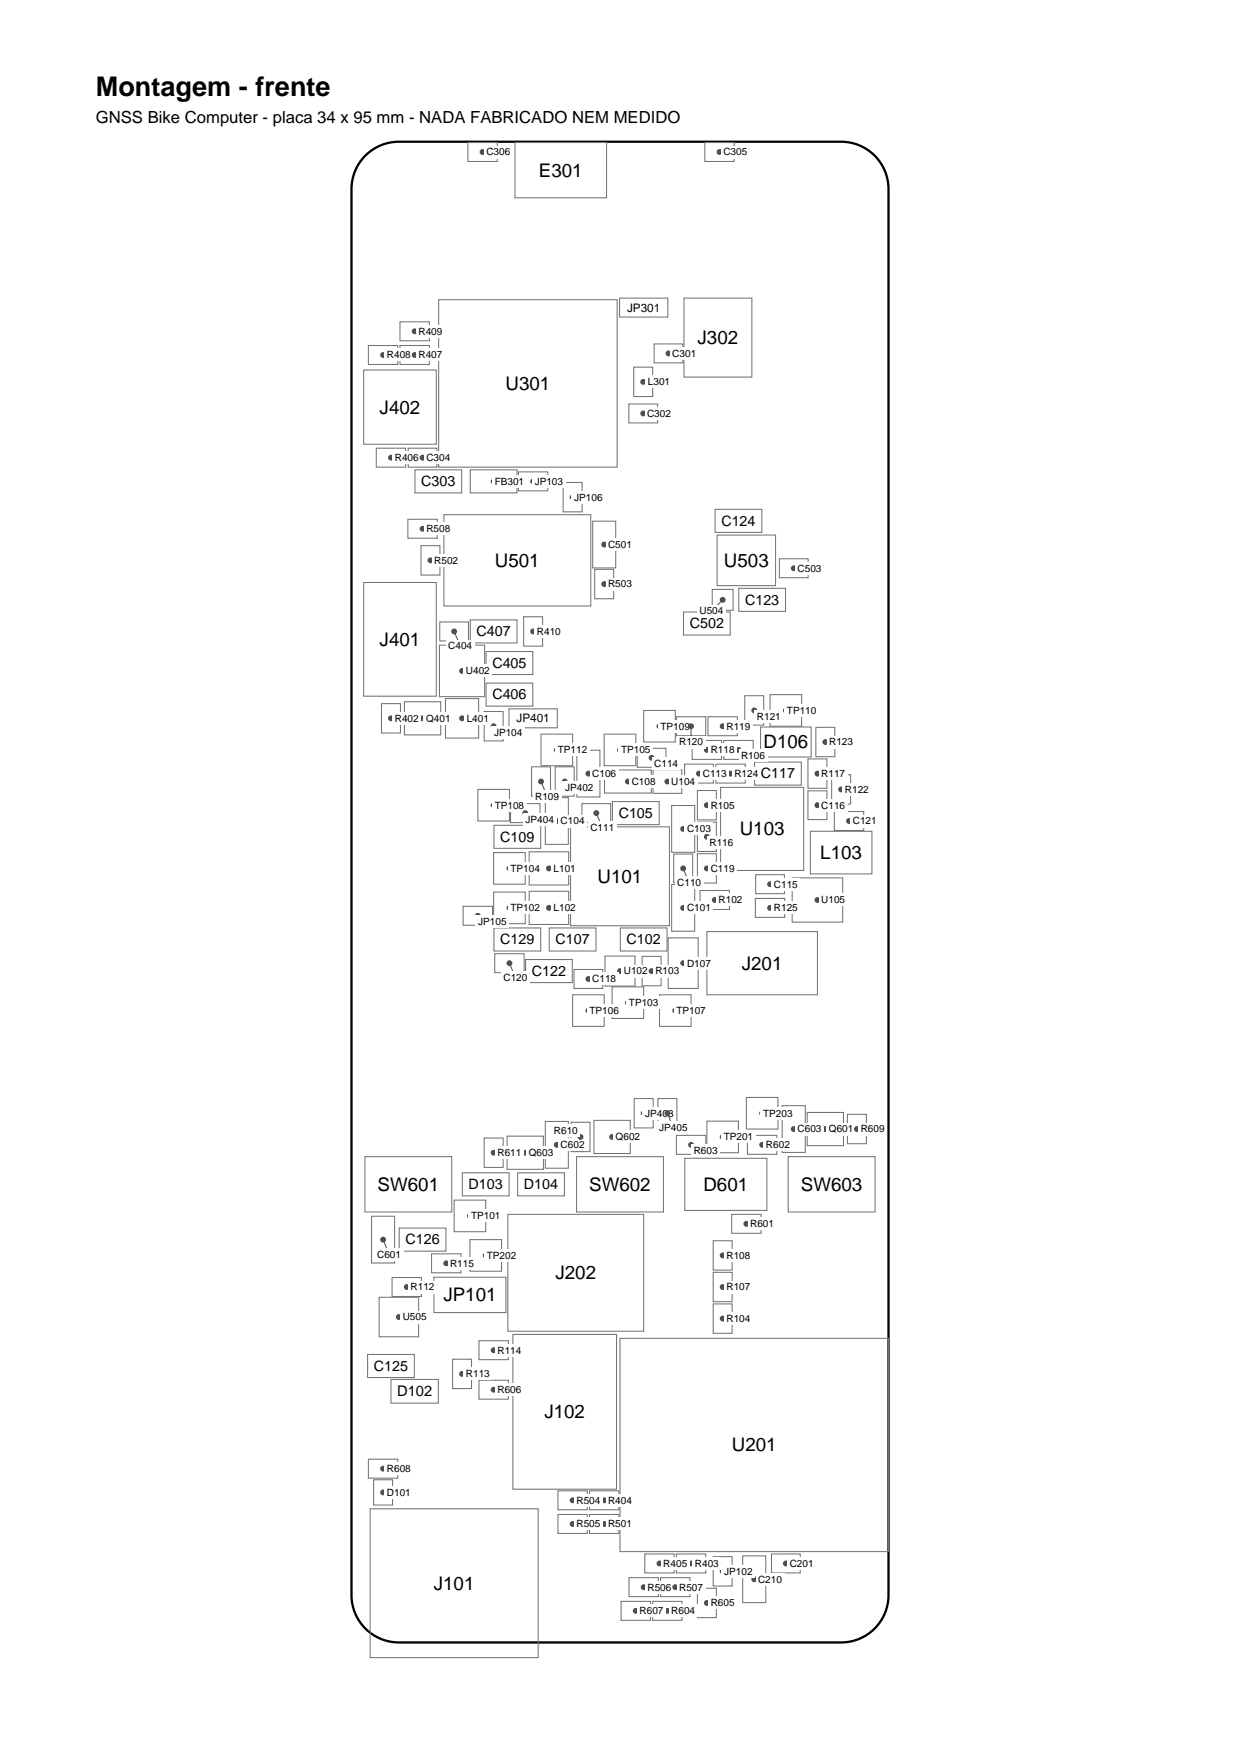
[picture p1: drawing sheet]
<svg xmlns="http://www.w3.org/2000/svg" width="210mm" height="297mm" viewBox="0 0 210 297" stroke-linecap="round" stroke-linejoin="round" font-family="sans-serif">
<path d="M61.8 26.3a8 8 0 0 1 5.7-2.3h74.9a8 8 0 0 1 8 8v238a8 8 0 0 1-8 8h-74.9a8 8 0 0 1-8-8v-238a8 8 0 0 1 2.3-5.7z" fill="none" stroke="#000" stroke-width=".39"/>
<g fill="none" stroke="#737373" stroke-width=".18">
<path d="M79.2 24.1h5v3.2h-5zM87.2 24.1h15.5v9.4h-15.5zM119.3 24.1h5v3.2h-5zM62.4 58.5h4.9v3.2h-4.9zM67.7 58.5h5v3.2h-5zM67.7 54.5h5v3.2h-5zM74.3 50.7h30.2v28.4h-30.2zM104.9 50.5h8.2v3.2h-8.2zM110.7 58.2h4.9v3.2h-4.9zM115.8 50.5h11.5v13.3h-11.5zM61.6 62.6h12.3v12.6h-12.3zM63.7 75.9h5v3.2h-5z"/>
<path d="M69.1 75.9h4.9v3.2h-4.9zM70.2 79.5h8v3.9h-8zM79.6 79.5h7.9v3.9h-7.9zM87.8 79.9h4.9v3.2h-4.9zM106.4 68.4h4.9v3.2h-4.9zM107.3 62.1h3.2v5h-3.2zM61.6 98.6h12.3v19.2h-12.3zM69 87.9h5v3.2h-5zM71.3 92.4h3.2v4.9h-3.2zM75.1 87.1h24.9v15.5h-24.9zM95.3 81.7h3.2v4.9h-3.2zM100.3 88.2h3.9v7.9h-3.9z"/>
<path d="M100.7 96.4h3.2v4.9h-3.2zM120.6 99.8h3.5v3.5h-3.5zM121 86.2h8v3.9h-8zM121.4 90.6h9.9v8.5h-9.9zM125.1 99.6h7.9v3.9h-7.9zM131.9 94.6h4.9v3.2h-4.9zM64.6 119.1h3.2v5h-3.2zM68.5 118.8h6.1v5.6h-6.1zM74.4 109.2h7.6v8.7h-7.6zM74.4 105.3h4.9v3.2h-4.9zM75.4 118.2h5.6v6.7h-5.6zM79.6 104.9h7.9v3.9h-7.9z"/>
<path d="M82.3 110.3h7.9v3.9h-7.9zM82.3 115.6h7.9v3.9h-7.9zM86.2 120h8.1v3.2h-8.1zM88.6 104.4h3.3v5h-3.3zM115.7 103.6h7.9v3.9h-7.9zM126.1 117.8h3.2v4.9h-3.2zM130.4 117.6h5.3v5.3h-5.3zM80.9 133.6h5.3v5.4h-5.3zM82 120.4h3.2v5h-3.2zM83.6 139.7h7.9v3.9h-7.9zM86.4 136h5v3.2h-5zM90 129.8h3.2v5h-3.2z"/>
<path d="M91.6 124.3h5.3v5.3h-5.3zM92.3 135h3.9v7.9h-3.9zM94 129.8h3.2v5h-3.2zM96.6 139.9h16.7v16.8h-16.7zM97.7 127h3.9v7.9h-3.9zM98.5 136h4.9v3.2h-4.9zM102.3 124.3h5.3v5.3h-5.3zM102.3 130.3h7.9v3.9h-7.9zM103.7 135.7h7.9v3.9h-7.9zM107.9 126.7h4.8v3.2h-4.8zM109 120.2h5.3v5.4h-5.3zM110.5 130.3h4.9v4h-4.9z"/>
<path d="M113.7 136.3h3.9v8h-3.9zM114.5 121.3h5v3.2h-5zM115.9 129.3h4.9v3.2h-4.9zM117.2 125.3h4.9v3.2h-4.9zM118.1 133.8h3.2v5h-3.2zM118.1 139.1h3.2v5h-3.2zM119.8 121.3h5v3.2h-5zM121.2 129.3h5v3.2h-5zM122 133.3h14v14h-14zM122.5 125.3h5v3.2h-5zM127.7 129h7.9v3.9h-7.9zM128.7 123h8.6v5.1h-8.6z"/>
<path d="M136.8 133.9h3.2v4.8h-3.2zM136.8 128.4h3.2v5h-3.2zM138.1 123.1h3.2v5h-3.2zM140.8 131.1h3.2v5h-3.2zM141.2 137.4h5v3.2h-5zM78.4 153.4h5v3.2h-5zM83.6 151h5.3v5.3h-5.3zM83.6 144.3h5.3v5.4h-5.3zM83.6 157.1h7.9v3.9h-7.9zM89.6 144.2h6.7v5.6h-6.7zM89.6 150.9h6.7v5.6h-6.7zM93 157.1h7.9v3.9h-7.9z"/>
<path d="M105 157.1h7.9v3.9h-7.9zM113.1 158.7h5.1v8.6h-5.1zM113.7 149.7h3.9v7.9h-3.9zM114 144.5h3.3v4.9h-3.3zM118.1 144.5h3.2v5h-3.2zM118.5 150.7h5v3.2h-5zM119.7 157.7h18.7v10.7h-18.7zM127.9 152.1h4.9v3.2h-4.9zM127.9 148h4.9v3.3h-4.9zM134.1 148.6h8.6v7.5h-8.6zM137.2 140.7h10.4v7.2h-10.4zM83.7 161.4h5v3.2h-5z"/>
<path d="M89 162.4h7.9v3.9h-7.9zM96.9 168.4h5.4v5.3h-5.4zM97.2 164.1h4.8v3.2h-4.8zM102.4 161.8h5.1v5.1h-5.1zM103.6 167h5.4v5.4h-5.4zM108.7 161.9h3.2v4.9h-3.2zM111.6 168.4h5.4v5.3h-5.4zM61.8 195.8h14.7v9.3h-14.7zM78.3 198.5h7.9v3.9h-7.9zM82 192.6h3.2v5h-3.2zM85.8 192.3h6.2v5.6h-6.2zM87.6 198.5h7.9v3.9h-7.9z"/>
<path d="M92.3 189.8h3.9v7.9h-3.9zM96.7 189.9h3.2v5h-3.2zM97.6 195.8h14.7v9.3h-14.7zM100.5 189.6h6.2v5.6h-6.2zM107.4 185.9h3.2v5h-3.2zM111.4 185.9h3.2v5h-3.2zM114.5 192.2h5v3.2h-5zM115.9 196h13.9v8.9h-13.9zM119.7 189.8h5.3v5.3h-5.3zM126.3 185.7h5.4v5.4h-5.4zM126.5 192.2h5v3.2h-5zM132.4 187.1h3.9v8h-3.9z"/>
<path d="M133.4 195.8h14.7v9.3h-14.7zM136.6 188.3h6.2v5.6h-6.2zM143.5 188.6h3.2v5h-3.2zM62.9 205.9h3.9v7.9h-3.9zM64.2 219.6h6.7v6.7h-6.7zM66.4 216.2h4.9v3.2h-4.9zM67.6 207.9h7.9v3.9h-7.9zM73.1 212.2h4.9v3.2h-4.9zM73.5 216.2h12.1v6h-12.1zM76.9 203.1h5.3v5.4h-5.3zM79.6 209.8h5.3v5.4h-5.3zM86 205.5h23v19.8h-23z"/>
<path d="M120.7 215.3h3.2v5h-3.2zM120.7 210h3.2v5h-3.2zM123.9 205.5h4.9v3.2h-4.9zM62.2 229.2h7.9v4h-7.9zM66.2 233.5h8v4h-8zM76.6 230h3.2v5h-3.2zM81.1 226.9h4.9v3.2h-4.9zM81.1 233.6h4.9v3.2h-4.9zM86.8 225.9h17.6v26.2h-17.6zM105 226.5h45.4v36.1h-45.4zM120.7 220.7h3.2v5h-3.2zM62.4 247h4.9v3.2h-4.9z"/>
<path d="M62.7 255.4h28.4v25.2h-28.4zM63.2 250.4h3.3v4.3h-3.3zM94.4 252.3h5v3.2h-5zM94.4 256.3h5v3.2h-5zM99.8 252.3h5v3.2h-5zM99.8 256.3h5v3.2h-5zM105.1 271h5v3.2h-5zM106.5 267h4.9v3.2h-4.9zM109.1 263h5v3.2h-5zM110.5 271h5v3.2h-5zM111.8 267h5v3.2h-5zM114.5 263h5v3.2h-5z"/>
<path d="M118.1 268.8h3.2v5h-3.2zM120.7 263.5h3.2v4.9h-3.2zM125.7 263.3h3.9v8h-3.9zM130.6 263h4.9v3.2h-4.9z"/>
</g>
<path d="M78.2 113.6h2.7" fill="none" stroke="#4d4d4d" stroke-width=".17"/>
<circle cx="78.2" cy="113.6" r=".32" fill="#4d4d4d" stroke="#4d4d4d" stroke-width=".35"/>
<path d="M78.4 112.5h4.9v2.1h-4.9z" fill="#fff"/>
<path d="M138.4 152.3h2.6" fill="none" stroke="#4d4d4d" stroke-width=".17"/>
<circle cx="138.4" cy="152.3" r=".32" fill="#4d4d4d" stroke="#4d4d4d" stroke-width=".35"/>
<path d="M138.6 151.3h4.9v2.1h-4.9z" fill="#fff"/>
<path d="M67.5 222.9h2.7" fill="none" stroke="#4d4d4d" stroke-width=".17"/>
<circle cx="67.5" cy="222.9" r=".32" fill="#4d4d4d" stroke="#4d4d4d" stroke-width=".35"/>
<path d="M67.7 221.9h4.9v2h-4.9z" fill="#fff"/>
<path d="M115.6 163h2.7" fill="none" stroke="#4d4d4d" stroke-width=".17"/>
<circle cx="115.6" cy="163" r=".32" fill="#4d4d4d" stroke="#4d4d4d" stroke-width=".35"/>
<path d="M115.9 162h4.9v2.1h-4.9z" fill="#fff"/>
<path d="M78.2 121.6h2.7" fill="none" stroke="#4d4d4d" stroke-width=".17"/>
<circle cx="78.2" cy="121.6" r=".32" fill="#4d4d4d" stroke="#4d4d4d" stroke-width=".35"/>
<path d="M78.6 120.5h4.6v2.1h-4.6z" fill="#fff"/>
<path d="M92.9 147h2.7" fill="none" stroke="#4d4d4d" stroke-width=".17"/>
<circle cx="92.9" cy="147" r=".32" fill="#4d4d4d" stroke="#4d4d4d" stroke-width=".35"/>
<path d="M93.3 145.9h4.6v2.1h-4.6z" fill="#fff"/>
<path d="M92.9 153.7h2.7" fill="none" stroke="#4d4d4d" stroke-width=".17"/>
<circle cx="92.9" cy="153.7" r=".32" fill="#4d4d4d" stroke="#4d4d4d" stroke-width=".35"/>
<path d="M93.3 152.6h4.6v2.1h-4.6z" fill="#fff"/>
<path d="M88.9 195.1h2.7" fill="none" stroke="#4d4d4d" stroke-width=".17"/>
<circle cx="88.9" cy="195.1" r=".32" fill="#4d4d4d" stroke="#4d4d4d" stroke-width=".35"/>
<path d="M89.1 194.1h5v2h-5z" fill="#fff"/>
<path d="M71.5 121.6h2.7" fill="none" stroke="#4d4d4d" stroke-width=".17"/>
<circle cx="71.5" cy="121.6" r=".32" fill="#4d4d4d" stroke="#4d4d4d" stroke-width=".35"/>
<path d="M71.7 120.5h5v2.1h-5z" fill="#fff"/>
<path d="M103.6 192.4h2.7" fill="none" stroke="#4d4d4d" stroke-width=".17"/>
<circle cx="103.6" cy="192.4" r=".32" fill="#4d4d4d" stroke="#4d4d4d" stroke-width=".35"/>
<path d="M103.8 191.4h5v2.1h-5z" fill="#fff"/>
<path d="M139.7 191.1h2.7" fill="none" stroke="#4d4d4d" stroke-width=".17"/>
<circle cx="139.7" cy="191.1" r=".32" fill="#4d4d4d" stroke="#4d4d4d" stroke-width=".35"/>
<path d="M139.9 190.1h5v2h-5z" fill="#fff"/>
<path d="M127.7 267.3h2.7" fill="none" stroke="#4d4d4d" stroke-width=".17"/>
<circle cx="127.7" cy="267.3" r=".32" fill="#4d4d4d" stroke="#4d4d4d" stroke-width=".35"/>
<path d="M127.9 266.3h4.9v2h-4.9z" fill="#fff"/>
<path d="M64.8 209.8l1.1 2.5" fill="none" stroke="#4d4d4d" stroke-width=".17"/>
<circle cx="64.8" cy="209.8" r=".32" fill="#4d4d4d" stroke="#4d4d4d" stroke-width=".35"/>
<path d="M63.4 211.2h4.9v2.1h-4.9z" fill="#fff"/>
<path d="M102.3 92.2h2.7" fill="none" stroke="#4d4d4d" stroke-width=".17"/>
<circle cx="102.3" cy="92.2" r=".32" fill="#4d4d4d" stroke="#4d4d4d" stroke-width=".35"/>
<path d="M102.5 91.1h4.9v2.1h-4.9z" fill="#fff"/>
<path d="M94.3 193.8h2.6" fill="none" stroke="#4d4d4d" stroke-width=".17"/>
<circle cx="94.3" cy="193.8" r=".32" fill="#4d4d4d" stroke="#4d4d4d" stroke-width=".35"/>
<path d="M94.5 192.7h4.9v2.1h-4.9z" fill="#fff"/>
<path d="M83.6 81.5h2.6" fill="none" stroke="#4d4d4d" stroke-width=".17"/>
<circle cx="83.6" cy="81.5" r=".32" fill="#4d4d4d" stroke="#4d4d4d" stroke-width=".35"/>
<path d="M83.3 80.4h5.9v2.1h-5.9z" fill="#fff"/>
<path d="M115.6 153.7h2.7" fill="none" stroke="#4d4d4d" stroke-width=".17"/>
<circle cx="115.6" cy="153.7" r=".32" fill="#4d4d4d" stroke="#4d4d4d" stroke-width=".35"/>
<path d="M115.9 152.6h4.9v2.1h-4.9z" fill="#fff"/>
<path d="M115.6 140.3h2.7" fill="none" stroke="#4d4d4d" stroke-width=".17"/>
<circle cx="115.6" cy="140.3" r=".32" fill="#4d4d4d" stroke="#4d4d4d" stroke-width=".35"/>
<path d="M115.9 139.3h4.9v2h-4.9z" fill="#fff"/>
<path d="M94.3 139h2.6" fill="none" stroke="#4d4d4d" stroke-width=".17"/>
<circle cx="94.3" cy="139" r=".32" fill="#4d4d4d" stroke="#4d4d4d" stroke-width=".35"/>
<path d="M94.5 137.9h4.9v2.1h-4.9z" fill="#fff"/>
<path d="M99.6 130.9h2.7" fill="none" stroke="#4d4d4d" stroke-width=".17"/>
<circle cx="99.6" cy="130.9" r=".32" fill="#4d4d4d" stroke="#4d4d4d" stroke-width=".35"/>
<path d="M99.8 129.9h4.9v2.1h-4.9z" fill="#fff"/>
<path d="M134.4 191.1h2.6" fill="none" stroke="#4d4d4d" stroke-width=".17"/>
<circle cx="134.4" cy="191.1" r=".32" fill="#4d4d4d" stroke="#4d4d4d" stroke-width=".35"/>
<path d="M134.6 190.1h4.9v2h-4.9z" fill="#fff"/>
<path d="M106.3 132.3h2.7" fill="none" stroke="#4d4d4d" stroke-width=".17"/>
<circle cx="106.3" cy="132.3" r=".32" fill="#4d4d4d" stroke="#4d4d4d" stroke-width=".35"/>
<path d="M106.5 131.2h4.9v2.1h-4.9z" fill="#fff"/>
<path d="M79.6 205.8h2.6" fill="none" stroke="#4d4d4d" stroke-width=".17"/>
<circle cx="79.6" cy="205.8" r=".32" fill="#4d4d4d" stroke="#4d4d4d" stroke-width=".35"/>
<path d="M79.3 204.8h5.8v2h-5.8z" fill="#fff"/>
<path d="M86.2 153.7h2.7" fill="none" stroke="#4d4d4d" stroke-width=".17"/>
<circle cx="86.2" cy="153.7" r=".32" fill="#4d4d4d" stroke="#4d4d4d" stroke-width=".35"/>
<path d="M86 152.6h5.8v2.1h-5.8z" fill="#fff"/>
<path d="M106.3 169.7h2.7" fill="none" stroke="#4d4d4d" stroke-width=".17"/>
<circle cx="106.3" cy="169.7" r=".32" fill="#4d4d4d" stroke="#4d4d4d" stroke-width=".35"/>
<path d="M106 168.7h5.9v2h-5.9z" fill="#fff"/>
<path d="M86.2 147h2.7" fill="none" stroke="#4d4d4d" stroke-width=".17"/>
<circle cx="86.2" cy="147" r=".32" fill="#4d4d4d" stroke="#4d4d4d" stroke-width=".35"/>
<path d="M86 145.9h5.8v2.1h-5.8z" fill="#fff"/>
<path d="M105 126.9h2.6" fill="none" stroke="#4d4d4d" stroke-width=".17"/>
<circle cx="105" cy="126.9" r=".32" fill="#4d4d4d" stroke="#4d4d4d" stroke-width=".35"/>
<path d="M104.7 125.9h5.8v2.1h-5.8z" fill="#fff"/>
<path d="M99.6 171h2.7" fill="none" stroke="#4d4d4d" stroke-width=".17"/>
<circle cx="99.6" cy="171" r=".32" fill="#4d4d4d" stroke="#4d4d4d" stroke-width=".35"/>
<path d="M99.4 170h5.8v2.1h-5.8z" fill="#fff"/>
<path d="M114.3 171h2.7" fill="none" stroke="#4d4d4d" stroke-width=".17"/>
<circle cx="114.3" cy="171" r=".32" fill="#4d4d4d" stroke="#4d4d4d" stroke-width=".35"/>
<path d="M114.1 170h5.8v2.1h-5.8z" fill="#fff"/>
<path d="M83.6 136.3h2.6" fill="none" stroke="#4d4d4d" stroke-width=".17"/>
<circle cx="83.6" cy="136.3" r=".32" fill="#4d4d4d" stroke="#4d4d4d" stroke-width=".35"/>
<path d="M83.3 135.3h5.9v2h-5.9z" fill="#fff"/>
<path d="M111.6 122.9h2.7" fill="none" stroke="#4d4d4d" stroke-width=".17"/>
<circle cx="111.6" cy="122.9" r=".32" fill="#4d4d4d" stroke="#4d4d4d" stroke-width=".35"/>
<path d="M111.4 121.9h5.8v2h-5.8z" fill="#fff"/>
<path d="M133 120.2h2.7" fill="none" stroke="#4d4d4d" stroke-width=".17"/>
<circle cx="133" cy="120.2" r=".32" fill="#4d4d4d" stroke="#4d4d4d" stroke-width=".35"/>
<path d="M132.8 119.2h5.8v2.1h-5.8z" fill="#fff"/>
<path d="M94.3 126.9h2.6" fill="none" stroke="#4d4d4d" stroke-width=".17"/>
<circle cx="94.3" cy="126.9" r=".32" fill="#4d4d4d" stroke="#4d4d4d" stroke-width=".35"/>
<path d="M94 125.9h5.8v2.1h-5.8z" fill="#fff"/>
<path d="M122.3 192.4h2.7" fill="none" stroke="#4d4d4d" stroke-width=".17"/>
<circle cx="122.3" cy="192.4" r=".32" fill="#4d4d4d" stroke="#4d4d4d" stroke-width=".35"/>
<path d="M122.1 191.4h5.8v2.1h-5.8z" fill="#fff"/>
<path d="M82.2 212.5h2.7" fill="none" stroke="#4d4d4d" stroke-width=".17"/>
<circle cx="82.2" cy="212.5" r=".32" fill="#4d4d4d" stroke="#4d4d4d" stroke-width=".35"/>
<path d="M82 211.5h5.8v2h-5.8z" fill="#fff"/>
<path d="M129 188.4h2.7" fill="none" stroke="#4d4d4d" stroke-width=".17"/>
<circle cx="129" cy="188.4" r=".32" fill="#4d4d4d" stroke="#4d4d4d" stroke-width=".35"/>
<path d="M128.8 187.4h5.8v2.1h-5.8z" fill="#fff"/>
<path d="M105 164.4h2.6" fill="none" stroke="#4d4d4d" stroke-width=".17"/>
<circle cx="105" cy="164.4" r=".32" fill="#4d4d4d" stroke="#4d4d4d" stroke-width=".35"/>
<path d="M105.2 163.3h4.9v2.1h-4.9z" fill="#fff"/>
<path d="M113 132.3h2.6" fill="none" stroke="#4d4d4d" stroke-width=".17"/>
<circle cx="113" cy="132.3" r=".32" fill="#4d4d4d" stroke="#4d4d4d" stroke-width=".35"/>
<path d="M113.2 131.2h4.9v2.1h-4.9z" fill="#fff"/>
<path d="M122.3 266h2.7" fill="none" stroke="#4d4d4d" stroke-width=".17"/>
<circle cx="122.3" cy="266" r=".32" fill="#4d4d4d" stroke="#4d4d4d" stroke-width=".35"/>
<path d="M122.2 264.9h5.6v2.1h-5.6z" fill="#fff"/>
<path d="M122.3 223.2h2.7" fill="none" stroke="#4d4d4d" stroke-width=".17"/>
<circle cx="122.3" cy="223.2" r=".32" fill="#4d4d4d" stroke="#4d4d4d" stroke-width=".35"/>
<path d="M122.6 222.1h4.9v2.1h-4.9z" fill="#fff"/>
<path d="M122.3 217.8h2.7" fill="none" stroke="#4d4d4d" stroke-width=".17"/>
<circle cx="122.3" cy="217.8" r=".32" fill="#4d4d4d" stroke="#4d4d4d" stroke-width=".35"/>
<path d="M122.6 216.8h4.9v2.1h-4.9z" fill="#fff"/>
<path d="M122.3 212.5h2.7" fill="none" stroke="#4d4d4d" stroke-width=".17"/>
<circle cx="122.3" cy="212.5" r=".32" fill="#4d4d4d" stroke="#4d4d4d" stroke-width=".35"/>
<path d="M122.6 211.5h4.9v2h-4.9z" fill="#fff"/>
<path d="M119.7 271.3h2.6" fill="none" stroke="#4d4d4d" stroke-width=".17"/>
<circle cx="119.7" cy="271.3" r=".32" fill="#4d4d4d" stroke="#4d4d4d" stroke-width=".35"/>
<path d="M119.9 270.3h4.9v2h-4.9z" fill="#fff"/>
<path d="M78.2 232.5h2.7" fill="none" stroke="#4d4d4d" stroke-width=".17"/>
<circle cx="78.2" cy="232.5" r=".32" fill="#4d4d4d" stroke="#4d4d4d" stroke-width=".35"/>
<path d="M78.4 231.5h4.9v2.1h-4.9z" fill="#fff"/>
<path d="M83.6 195.1h2.6" fill="none" stroke="#4d4d4d" stroke-width=".17"/>
<circle cx="83.6" cy="195.1" r=".32" fill="#4d4d4d" stroke="#4d4d4d" stroke-width=".35"/>
<path d="M83.8 194.1h4.9v2h-4.9z" fill="#fff"/>
<path d="M66.2 77.5h2.7" fill="none" stroke="#4d4d4d" stroke-width=".17"/>
<circle cx="66.2" cy="77.5" r=".32" fill="#4d4d4d" stroke="#4d4d4d" stroke-width=".35"/>
<path d="M66.4 76.4h4.9v2.1h-4.9z" fill="#fff"/>
<path d="M71.5 89.5h2.7" fill="none" stroke="#4d4d4d" stroke-width=".17"/>
<circle cx="71.5" cy="89.5" r=".32" fill="#4d4d4d" stroke="#4d4d4d" stroke-width=".35"/>
<path d="M71.8 88.5h4.9v2h-4.9z" fill="#fff"/>
<path d="M119.7 147h2.6" fill="none" stroke="#4d4d4d" stroke-width=".17"/>
<circle cx="119.7" cy="147" r=".32" fill="#4d4d4d" stroke="#4d4d4d" stroke-width=".35"/>
<path d="M119.9 145.9h4.9v2.1h-4.9z" fill="#fff"/>
<path d="M86.2 163l1.1 2.5" fill="none" stroke="#4d4d4d" stroke-width=".17"/>
<circle cx="86.2" cy="163" r=".32" fill="#4d4d4d" stroke="#4d4d4d" stroke-width=".35"/>
<path d="M84.8 164.5h4.9v2h-4.9z" fill="#fff"/>
<path d="M143.7 139h2.7" fill="none" stroke="#4d4d4d" stroke-width=".17"/>
<circle cx="143.7" cy="139" r=".32" fill="#4d4d4d" stroke="#4d4d4d" stroke-width=".35"/>
<path d="M143.9 137.9h4.9v2.1h-4.9z" fill="#fff"/>
<path d="M90.2 81.5h2.7" fill="none" stroke="#4d4d4d" stroke-width=".17"/>
<circle cx="90.2" cy="81.5" r=".32" fill="#4d4d4d" stroke="#4d4d4d" stroke-width=".35"/>
<path d="M90.1 80.4h5.6v2.1h-5.6z" fill="#fff"/>
<path d="M80.9 155l2.5 1" fill="none" stroke="#4d4d4d" stroke-width=".17"/>
<circle cx="80.9" cy="155" r=".32" fill="#4d4d4d" stroke="#4d4d4d" stroke-width=".35"/>
<path d="M80.5 155h5.7v2.1h-5.7z" fill="#fff"/>
<path d="M109 188.4h2.6" fill="none" stroke="#4d4d4d" stroke-width=".17"/>
<circle cx="109" cy="188.4" r=".32" fill="#4d4d4d" stroke="#4d4d4d" stroke-width=".35"/>
<path d="M108.8 187.4h5.7v2.1h-5.7z" fill="#fff"/>
<path d="M88.9 137.6l2.5 1" fill="none" stroke="#4d4d4d" stroke-width=".17"/>
<circle cx="88.9" cy="137.6" r=".32" fill="#4d4d4d" stroke="#4d4d4d" stroke-width=".35"/>
<path d="M88.6 137.6h5.6v2.1h-5.6z" fill="#fff"/>
<path d="M113 188.4l1 2.5" fill="none" stroke="#4d4d4d" stroke-width=".17"/>
<circle cx="113" cy="188.4" r=".32" fill="#4d4d4d" stroke="#4d4d4d" stroke-width=".35"/>
<path d="M111.2 189.9h5.6v2h-5.6z" fill="#fff"/>
<path d="M108.9 64.6h2.7" fill="none" stroke="#4d4d4d" stroke-width=".17"/>
<circle cx="108.9" cy="64.6" r=".32" fill="#4d4d4d" stroke="#4d4d4d" stroke-width=".35"/>
<path d="M109.2 63.6h4.7v2.1h-4.7z" fill="#fff"/>
<path d="M121 152.3h2.7" fill="none" stroke="#4d4d4d" stroke-width=".17"/>
<circle cx="121" cy="152.3" r=".32" fill="#4d4d4d" stroke="#4d4d4d" stroke-width=".35"/>
<path d="M121.2 151.3h4.9v2.1h-4.9z" fill="#fff"/>
<path d="M110.3 164.4h2.7" fill="none" stroke="#4d4d4d" stroke-width=".17"/>
<circle cx="110.3" cy="164.4" r=".32" fill="#4d4d4d" stroke="#4d4d4d" stroke-width=".35"/>
<path d="M110.5 163.3h4.9v2.1h-4.9z" fill="#fff"/>
<path d="M119.7 136.3h2.6" fill="none" stroke="#4d4d4d" stroke-width=".17"/>
<circle cx="119.7" cy="136.3" r=".32" fill="#4d4d4d" stroke="#4d4d4d" stroke-width=".35"/>
<path d="M119.9 135.3h4.9v2h-4.9z" fill="#fff"/>
<path d="M125 126.9l2.5 1" fill="none" stroke="#4d4d4d" stroke-width=".17"/>
<circle cx="125" cy="126.9" r=".32" fill="#4d4d4d" stroke="#4d4d4d" stroke-width=".35"/>
<path d="M125 126.9h4.9v2.1h-4.9z" fill="#fff"/>
<path d="M119.7 141.6l2.4 1.1" fill="none" stroke="#4d4d4d" stroke-width=".17"/>
<circle cx="119.7" cy="141.6" r=".32" fill="#4d4d4d" stroke="#4d4d4d" stroke-width=".35"/>
<path d="M119.7 141.6h4.9v2.1h-4.9z" fill="#fff"/>
<path d="M138.4 130.9h2.6" fill="none" stroke="#4d4d4d" stroke-width=".17"/>
<circle cx="138.4" cy="130.9" r=".32" fill="#4d4d4d" stroke="#4d4d4d" stroke-width=".35"/>
<path d="M138.6 129.9h4.9v2.1h-4.9z" fill="#fff"/>
<path d="M119.7 126.9h2.6" fill="none" stroke="#4d4d4d" stroke-width=".17"/>
<circle cx="119.7" cy="126.9" r=".32" fill="#4d4d4d" stroke="#4d4d4d" stroke-width=".35"/>
<path d="M119.9 125.9h4.9v2.1h-4.9z" fill="#fff"/>
<path d="M122.3 122.9h2.7" fill="none" stroke="#4d4d4d" stroke-width=".17"/>
<circle cx="122.3" cy="122.9" r=".32" fill="#4d4d4d" stroke="#4d4d4d" stroke-width=".35"/>
<path d="M122.6 121.9h4.9v2h-4.9z" fill="#fff"/>
<path d="M117 122.9v2.7" fill="none" stroke="#4d4d4d" stroke-width=".17"/>
<circle cx="117" cy="122.9" r=".32" fill="#4d4d4d" stroke="#4d4d4d" stroke-width=".35"/>
<path d="M114.5 124.6h4.9v2h-4.9z" fill="#fff"/>
<path d="M127.7 120.2l2.4 1.1" fill="none" stroke="#4d4d4d" stroke-width=".17"/>
<circle cx="127.7" cy="120.2" r=".32" fill="#4d4d4d" stroke="#4d4d4d" stroke-width=".35"/>
<path d="M127.7 120.2h4.9v2.1h-4.9z" fill="#fff"/>
<path d="M142.4 133.6h2.7" fill="none" stroke="#4d4d4d" stroke-width=".17"/>
<circle cx="142.4" cy="133.6" r=".32" fill="#4d4d4d" stroke="#4d4d4d" stroke-width=".35"/>
<path d="M142.6 132.6h4.9v2h-4.9z" fill="#fff"/>
<path d="M139.7 125.6h2.7" fill="none" stroke="#4d4d4d" stroke-width=".17"/>
<circle cx="139.7" cy="125.6" r=".32" fill="#4d4d4d" stroke="#4d4d4d" stroke-width=".35"/>
<path d="M139.9 124.6h4.9v2h-4.9z" fill="#fff"/>
<path d="M123.7 130.9h2.6" fill="none" stroke="#4d4d4d" stroke-width=".17"/>
<circle cx="123.7" cy="130.9" r=".32" fill="#4d4d4d" stroke="#4d4d4d" stroke-width=".35"/>
<path d="M123.9 129.9h4.9v2.1h-4.9z" fill="#fff"/>
<path d="M130.4 153.7h2.6" fill="none" stroke="#4d4d4d" stroke-width=".17"/>
<circle cx="130.4" cy="153.7" r=".32" fill="#4d4d4d" stroke="#4d4d4d" stroke-width=".35"/>
<path d="M130.6 152.6h4.9v2.1h-4.9z" fill="#fff"/>
<path d="M145.1 191.1h2.6" fill="none" stroke="#4d4d4d" stroke-width=".17"/>
<circle cx="145.1" cy="191.1" r=".32" fill="#4d4d4d" stroke="#4d4d4d" stroke-width=".35"/>
<path d="M145.3 190.1h4.9v2h-4.9z" fill="#fff"/>
<path d="M102.3 98.9h2.7" fill="none" stroke="#4d4d4d" stroke-width=".17"/>
<circle cx="102.3" cy="98.9" r=".32" fill="#4d4d4d" stroke="#4d4d4d" stroke-width=".35"/>
<path d="M102.5 97.8h4.9v2.1h-4.9z" fill="#fff"/>
<path d="M66.2 121.6h2.7" fill="none" stroke="#4d4d4d" stroke-width=".17"/>
<circle cx="66.2" cy="121.6" r=".32" fill="#4d4d4d" stroke="#4d4d4d" stroke-width=".35"/>
<path d="M66.4 120.5h4.9v2.1h-4.9z" fill="#fff"/>
<path d="M121.8 25.7h2.7" fill="none" stroke="#4d4d4d" stroke-width=".17"/>
<circle cx="121.8" cy="25.7" r=".32" fill="#4d4d4d" stroke="#4d4d4d" stroke-width=".35"/>
<path d="M122 24.7h4.9v2.1h-4.9z" fill="#fff"/>
<path d="M81.7 25.7h2.7" fill="none" stroke="#4d4d4d" stroke-width=".17"/>
<circle cx="81.7" cy="25.7" r=".32" fill="#4d4d4d" stroke="#4d4d4d" stroke-width=".35"/>
<path d="M81.9 24.7h4.9v2.1h-4.9z" fill="#fff"/>
<path d="M64.8 60.1h2.7" fill="none" stroke="#4d4d4d" stroke-width=".17"/>
<circle cx="64.8" cy="60.1" r=".32" fill="#4d4d4d" stroke="#4d4d4d" stroke-width=".35"/>
<path d="M65.1 59.1h4.9v2h-4.9z" fill="#fff"/>
<path d="M70.2 60.1h2.7" fill="none" stroke="#4d4d4d" stroke-width=".17"/>
<circle cx="70.2" cy="60.1" r=".32" fill="#4d4d4d" stroke="#4d4d4d" stroke-width=".35"/>
<path d="M70.4 59.1h4.9v2h-4.9z" fill="#fff"/>
<path d="M70.2 56.1h2.7" fill="none" stroke="#4d4d4d" stroke-width=".17"/>
<circle cx="70.2" cy="56.1" r=".32" fill="#4d4d4d" stroke="#4d4d4d" stroke-width=".35"/>
<path d="M70.4 55h4.9v2.1h-4.9z" fill="#fff"/>
<path d="M83.6 122.9l2.4 1" fill="none" stroke="#4d4d4d" stroke-width=".17"/>
<circle cx="83.6" cy="122.9" r=".32" fill="#4d4d4d" stroke="#4d4d4d" stroke-width=".35"/>
<path d="M83.2 122.9h5.7v2.1h-5.7z" fill="#fff"/>
<path d="M96.9 84.1h2.7" fill="none" stroke="#4d4d4d" stroke-width=".17"/>
<circle cx="96.9" cy="84.1" r=".32" fill="#4d4d4d" stroke="#4d4d4d" stroke-width=".35"/>
<path d="M96.8 83.1h5.6v2.1h-5.6z" fill="#fff"/>
<path d="M95.6 132.3l2.5 1" fill="none" stroke="#4d4d4d" stroke-width=".17"/>
<circle cx="95.6" cy="132.3" r=".32" fill="#4d4d4d" stroke="#4d4d4d" stroke-width=".35"/>
<path d="M95.2 132.3h5.7v2h-5.7z" fill="#fff"/>
<path d="M91.6 132.3l1 2.4" fill="none" stroke="#4d4d4d" stroke-width=".17"/>
<circle cx="91.6" cy="132.3" r=".32" fill="#4d4d4d" stroke="#4d4d4d" stroke-width=".35"/>
<path d="M90.2 133.7h4.9v2.1h-4.9z" fill="#fff"/>
<path d="M90.2 106.9h2.7" fill="none" stroke="#4d4d4d" stroke-width=".17"/>
<circle cx="90.2" cy="106.9" r=".32" fill="#4d4d4d" stroke="#4d4d4d" stroke-width=".35"/>
<path d="M90.5 105.8h4.9v2.1h-4.9z" fill="#fff"/>
<path d="M72.9 94.8h2.6" fill="none" stroke="#4d4d4d" stroke-width=".17"/>
<circle cx="72.9" cy="94.8" r=".32" fill="#4d4d4d" stroke="#4d4d4d" stroke-width=".35"/>
<path d="M73.1 93.8h4.9v2.1h-4.9z" fill="#fff"/>
<path d="M95.8 191.4l2.5 1" fill="none" stroke="#4d4d4d" stroke-width=".17"/>
<circle cx="98.3" cy="192.4" r=".32" fill="#4d4d4d" stroke="#4d4d4d" stroke-width=".35"/>
<path d="M93.4 190.4h4.8v2h-4.8z" fill="#fff"/>
<path d="M129 193.8h2.7" fill="none" stroke="#4d4d4d" stroke-width=".17"/>
<circle cx="129" cy="193.8" r=".32" fill="#4d4d4d" stroke="#4d4d4d" stroke-width=".35"/>
<path d="M129.2 192.7h4.9v2.1h-4.9z" fill="#fff"/>
<path d="M117 193.8l2.5 1" fill="none" stroke="#4d4d4d" stroke-width=".17"/>
<circle cx="117" cy="193.8" r=".32" fill="#4d4d4d" stroke="#4d4d4d" stroke-width=".35"/>
<path d="M117 193.8h4.9v2h-4.9z" fill="#fff"/>
<path d="M64.8 248.6h2.7" fill="none" stroke="#4d4d4d" stroke-width=".17"/>
<circle cx="64.8" cy="248.6" r=".32" fill="#4d4d4d" stroke="#4d4d4d" stroke-width=".35"/>
<path d="M65.1 247.5h4.9v2.1h-4.9z" fill="#fff"/>
<path d="M68.9 217.8h2.6" fill="none" stroke="#4d4d4d" stroke-width=".17"/>
<circle cx="68.9" cy="217.8" r=".32" fill="#4d4d4d" stroke="#4d4d4d" stroke-width=".35"/>
<path d="M69.1 216.8h4.9v2.1h-4.9z" fill="#fff"/>
<path d="M83.6 228.5h2.6" fill="none" stroke="#4d4d4d" stroke-width=".17"/>
<circle cx="83.6" cy="228.5" r=".32" fill="#4d4d4d" stroke="#4d4d4d" stroke-width=".35"/>
<path d="M83.8 227.5h4.9v2.1h-4.9z" fill="#fff"/>
<path d="M75.5 213.8h2.7" fill="none" stroke="#4d4d4d" stroke-width=".17"/>
<circle cx="75.5" cy="213.8" r=".32" fill="#4d4d4d" stroke="#4d4d4d" stroke-width=".35"/>
<path d="M75.8 212.8h4.9v2.1h-4.9z" fill="#fff"/>
<path d="M117 264.6h2.7" fill="none" stroke="#4d4d4d" stroke-width=".17"/>
<circle cx="117" cy="264.6" r=".32" fill="#4d4d4d" stroke="#4d4d4d" stroke-width=".35"/>
<path d="M117.2 263.6h4.9v2.1h-4.9z" fill="#fff"/>
<path d="M102.3 253.9h2.7" fill="none" stroke="#4d4d4d" stroke-width=".17"/>
<circle cx="102.3" cy="253.9" r=".32" fill="#4d4d4d" stroke="#4d4d4d" stroke-width=".35"/>
<path d="M102.5 252.9h4.9v2.1h-4.9z" fill="#fff"/>
<path d="M111.6 264.6h2.7" fill="none" stroke="#4d4d4d" stroke-width=".17"/>
<circle cx="111.6" cy="264.6" r=".32" fill="#4d4d4d" stroke="#4d4d4d" stroke-width=".35"/>
<path d="M111.9 263.6h4.9v2.1h-4.9z" fill="#fff"/>
<path d="M102.3 257.9h2.7" fill="none" stroke="#4d4d4d" stroke-width=".17"/>
<circle cx="102.3" cy="257.9" r=".32" fill="#4d4d4d" stroke="#4d4d4d" stroke-width=".35"/>
<path d="M102.5 256.9h4.9v2.1h-4.9z" fill="#fff"/>
<path d="M96.9 253.9h2.7" fill="none" stroke="#4d4d4d" stroke-width=".17"/>
<circle cx="96.9" cy="253.9" r=".32" fill="#4d4d4d" stroke="#4d4d4d" stroke-width=".35"/>
<path d="M97.2 252.9h4.9v2.1h-4.9z" fill="#fff"/>
<path d="M96.9 257.9h2.7" fill="none" stroke="#4d4d4d" stroke-width=".17"/>
<circle cx="96.9" cy="257.9" r=".32" fill="#4d4d4d" stroke="#4d4d4d" stroke-width=".35"/>
<path d="M97.2 256.9h4.9v2.1h-4.9z" fill="#fff"/>
<path d="M109 268.6h2.6" fill="none" stroke="#4d4d4d" stroke-width=".17"/>
<circle cx="109" cy="268.6" r=".32" fill="#4d4d4d" stroke="#4d4d4d" stroke-width=".35"/>
<path d="M109.2 267.6h4.9v2.1h-4.9z" fill="#fff"/>
<path d="M114.3 268.6h2.7" fill="none" stroke="#4d4d4d" stroke-width=".17"/>
<circle cx="114.3" cy="268.6" r=".32" fill="#4d4d4d" stroke="#4d4d4d" stroke-width=".35"/>
<path d="M114.5 267.6h4.9v2.1h-4.9z" fill="#fff"/>
<path d="M126.3 207.1h2.7" fill="none" stroke="#4d4d4d" stroke-width=".17"/>
<circle cx="126.3" cy="207.1" r=".32" fill="#4d4d4d" stroke="#4d4d4d" stroke-width=".35"/>
<path d="M126.6 206.1h4.9v2.1h-4.9z" fill="#fff"/>
<path d="M113 272.6h2.6" fill="none" stroke="#4d4d4d" stroke-width=".17"/>
<circle cx="113" cy="272.6" r=".32" fill="#4d4d4d" stroke="#4d4d4d" stroke-width=".35"/>
<path d="M113.2 271.6h4.9v2.1h-4.9z" fill="#fff"/>
<path d="M83.6 235.2h2.6" fill="none" stroke="#4d4d4d" stroke-width=".17"/>
<circle cx="83.6" cy="235.2" r=".32" fill="#4d4d4d" stroke="#4d4d4d" stroke-width=".35"/>
<path d="M83.8 234.2h4.9v2h-4.9z" fill="#fff"/>
<path d="M107.6 272.6h2.7" fill="none" stroke="#4d4d4d" stroke-width=".17"/>
<circle cx="107.6" cy="272.6" r=".32" fill="#4d4d4d" stroke="#4d4d4d" stroke-width=".35"/>
<path d="M107.9 271.6h4.8v2.1h-4.8z" fill="#fff"/>
<path d="M100.9 137.6l1.1 2.5" fill="none" stroke="#4d4d4d" stroke-width=".17"/>
<circle cx="100.9" cy="137.6" r=".32" fill="#4d4d4d" stroke="#4d4d4d" stroke-width=".35"/>
<path d="M99.5 139.1h4.9v2h-4.9z" fill="#fff"/>
<path d="M118.3 130.9h2.7" fill="none" stroke="#4d4d4d" stroke-width=".17"/>
<circle cx="118.3" cy="130.9" r=".32" fill="#4d4d4d" stroke="#4d4d4d" stroke-width=".35"/>
<path d="M118.5 129.9h4.9v2.1h-4.9z" fill="#fff"/>
<path d="M110.3 128.3l2.5 1" fill="none" stroke="#4d4d4d" stroke-width=".17"/>
<circle cx="110.3" cy="128.3" r=".32" fill="#4d4d4d" stroke="#4d4d4d" stroke-width=".35"/>
<path d="M110.3 128.3h4.9v2h-4.9z" fill="#fff"/>
<path d="M130.4 149.7h2.6" fill="none" stroke="#4d4d4d" stroke-width=".17"/>
<circle cx="130.4" cy="149.7" r=".32" fill="#4d4d4d" stroke="#4d4d4d" stroke-width=".35"/>
<path d="M130.6 148.6h4.9v2.1h-4.9z" fill="#fff"/>
<path d="M99.6 165.7h2.7" fill="none" stroke="#4d4d4d" stroke-width=".17"/>
<circle cx="99.6" cy="165.7" r=".32" fill="#4d4d4d" stroke="#4d4d4d" stroke-width=".35"/>
<path d="M99.8 164.7h4.9v2h-4.9z" fill="#fff"/>
<path d="M108.9 70h2.7" fill="none" stroke="#4d4d4d" stroke-width=".17"/>
<circle cx="108.9" cy="70" r=".32" fill="#4d4d4d" stroke="#4d4d4d" stroke-width=".35"/>
<path d="M109.1 68.9h4.9v2.1h-4.9z" fill="#fff"/>
<path d="M71.5 77.5h2.7" fill="none" stroke="#4d4d4d" stroke-width=".17"/>
<circle cx="71.5" cy="77.5" r=".32" fill="#4d4d4d" stroke="#4d4d4d" stroke-width=".35"/>
<path d="M71.8 76.4h4.9v2.1h-4.9z" fill="#fff"/>
<path d="M76.9 106.9l1 2.4" fill="none" stroke="#4d4d4d" stroke-width=".17"/>
<circle cx="76.9" cy="106.9" r=".32" fill="#4d4d4d" stroke="#4d4d4d" stroke-width=".35"/>
<path d="M75.5 108.3h4.8v2.1h-4.8z" fill="#fff"/>
<path d="M134.4 96.2h2.6" fill="none" stroke="#4d4d4d" stroke-width=".17"/>
<circle cx="134.4" cy="96.2" r=".32" fill="#4d4d4d" stroke="#4d4d4d" stroke-width=".35"/>
<path d="M134.6 95.1h4.9v2.1h-4.9z" fill="#fff"/>
<path d="M113.2 59.8h2.6" fill="none" stroke="#4d4d4d" stroke-width=".17"/>
<circle cx="113.2" cy="59.8" r=".32" fill="#4d4d4d" stroke="#4d4d4d" stroke-width=".35"/>
<path d="M113.4 58.8h4.9v2h-4.9z" fill="#fff"/>
<path d="M115.6 147l1.1 2.4" fill="none" stroke="#4d4d4d" stroke-width=".17"/>
<circle cx="115.6" cy="147" r=".32" fill="#4d4d4d" stroke="#4d4d4d" stroke-width=".35"/>
<path d="M114.2 148.4h4.9v2.1h-4.9z" fill="#fff"/>
<path d="M138.4 136.3h2.6" fill="none" stroke="#4d4d4d" stroke-width=".17"/>
<circle cx="138.4" cy="136.3" r=".32" fill="#4d4d4d" stroke="#4d4d4d" stroke-width=".35"/>
<path d="M138.6 135.3h4.9v2h-4.9z" fill="#fff"/>
<path d="M133 264.6h2.7" fill="none" stroke="#4d4d4d" stroke-width=".17"/>
<circle cx="133" cy="264.6" r=".32" fill="#4d4d4d" stroke="#4d4d4d" stroke-width=".35"/>
<path d="M133.3 263.6h4.8v2.1h-4.8z" fill="#fff"/>
<path d="M64.8 252.6h2.7" fill="none" stroke="#4d4d4d" stroke-width=".17"/>
<circle cx="64.8" cy="252.6" r=".32" fill="#4d4d4d" stroke="#4d4d4d" stroke-width=".35"/>
<path d="M65.1 251.6h4.9v2h-4.9z" fill="#fff"/>
<path d="M122.3 101.5l-1.9 1.9" fill="none" stroke="#4d4d4d" stroke-width=".17"/>
<circle cx="122.3" cy="101.5" r=".32" fill="#4d4d4d" stroke="#4d4d4d" stroke-width=".35"/>
<path d="M118 102.4h4.9v2h-4.9z" fill="#fff"/>
<text font-size="4.6" x="16.2" y="16.2">Montagem - frente</text>
<g font-size="3.2">
<text x="91.2" y="29.9">E301</text>
<text x="118.1" y="58.2">J302</text>
<text x="85.6" y="66">U301</text>
<text x="64.3" y="70">J402</text>
<text x="83.8" y="95.9">U501</text>
<text x="122.5" y="95.9">U503</text>
<text x="64.3" y="109.3">J401</text>
<text x="125.2" y="141.4">U103</text>
<text x="101.2" y="149.4">U101</text>
<text x="138.9" y="145.4">L103</text>
<text x="125.6" y="164.1">J201</text>
<text x="63.9" y="201.5">SW601</text>
<text x="99.7" y="201.5">SW602</text>
<text x="119.1" y="201.5">D601</text>
<text x="135.6" y="201.5">SW603</text>
<text x="75.1" y="220.2">JP101</text>
<text x="94" y="216.5">J202</text>
<text x="92.2" y="240">J102</text>
<text x="123.9" y="245.6">U201</text>
<text x="73.4" y="269">J101</text>
</g>
<text font-size="3.1" x="129.3" y="126.7">D106</text>
<text font-size="2.8" x="16.2" y="20.8">GNSS Bike Computer - placa 34 x 95 mm - NADA FABRICADO NEM MEDIDO</text>
<text font-size="2.5" x="67.2" y="236.3">D102</text>
<g font-size="2.4">
<text x="71.3" y="82.3">C303</text>
<text x="122.1" y="89">C124</text>
<text x="80.7" y="107.7">C407</text>
<text x="116.8" y="106.4">C502</text>
<text x="126.1" y="102.3">C123</text>
<text x="83.3" y="113">C405</text>
<text x="83.3" y="118.4">C406</text>
<text x="128.8" y="131.8">C117</text>
<text x="84.7" y="142.5">C109</text>
<text x="104.7" y="138.4">C105</text>
<text x="84.7" y="159.8">C129</text>
<text x="94" y="159.8">C107</text>
<text x="106.1" y="159.8">C102</text>
<text x="90" y="165.2">C122</text>
<text x="79.3" y="201.3">D103</text>
<text x="88.7" y="201.3">D104</text>
<text x="68.6" y="210.6">C126</text>
<text x="63.3" y="232">C125</text>
</g>
<g font-size="2">
<text x="106.1" y="52.7">JP301</text>
<text x="87.4" y="122.3">JP401</text>
</g>
<g font-size="1.7">
<text x="82.3" y="26.3">C306</text>
<text x="122.4" y="26.3">C305</text>
<text x="70.8" y="56.6">R409</text>
<text x="65.5" y="60.7">R408</text>
<text x="70.8" y="60.7">R407</text>
<text x="109.7" y="65.2">L301</text>
<text x="113.8" y="60.4">C301</text>
<text x="109.5" y="70.6">C302</text>
<text x="66.8" y="78">R406</text>
<text x="72.2" y="78">C304</text>
<text x="83.7" y="82">FB301</text>
<text x="90.5" y="82">JP103</text>
<text x="97.2" y="84.7">JP106</text>
<text x="72.2" y="90.1">R508</text>
<text x="73.5" y="95.4">R502</text>
<text x="102.9" y="92.7">C501</text>
<text x="102.9" y="99.4">R503</text>
<text x="135" y="96.8">C503</text>
<text x="90.9" y="107.4">R410</text>
<text x="118.4" y="104">U504</text>
<text x="75.9" y="109.9">C404</text>
<text x="78.9" y="114.1">U402</text>
<text x="66.8" y="122.2">R402</text>
<text x="72.1" y="122.2">Q401</text>
<text x="79" y="122.2">L401</text>
<text x="83.6" y="124.5">JP104</text>
<text x="111.8" y="123.5">TP109</text>
<text x="123" y="123.5">R119</text>
<text x="128.1" y="121.8">R121</text>
<text x="133.2" y="120.8">TP110</text>
<text x="94.4" y="127.5">TP112</text>
<text x="100.3" y="131.5">C106</text>
<text x="105.1" y="127.5">TP105</text>
<text x="110.7" y="129.9">C114</text>
<text x="115" y="126.2">R120</text>
<text x="119" y="131.5">C113</text>
<text x="120.3" y="127.5">R118</text>
<text x="124.3" y="131.5">R124</text>
<text x="125.5" y="128.5">R106</text>
<text x="139" y="131.5">R117</text>
<text x="140.4" y="126.2">R123</text>
<text x="83.7" y="136.9">TP108</text>
<text x="90.6" y="135.3">R109</text>
<text x="95.7" y="133.9">JP402</text>
<text x="106.9" y="132.8">C108</text>
<text x="113.6" y="132.8">U104</text>
<text x="120.3" y="136.9">R105</text>
<text x="139" y="136.9">C116</text>
<text x="143" y="134.2">R122</text>
<text x="89" y="139.2">JP404</text>
<text x="94.9" y="139.5">C104</text>
<text x="99.9" y="140.7">C111</text>
<text x="116.3" y="140.9">C103</text>
<text x="120.1" y="143.2">R116</text>
<text x="144.4" y="139.5">C121</text>
<text x="86.4" y="147.6">TP104</text>
<text x="93.7" y="147.6">L101</text>
<text x="120.3" y="147.6">C119</text>
<text x="86.4" y="154.2">TP102</text>
<text x="93.7" y="154.2">L102</text>
<text x="114.6" y="150">C110</text>
<text x="116.3" y="154.2">C101</text>
<text x="121.6" y="152.9">R102</text>
<text x="131" y="154.2">R125</text>
<text x="131" y="150.2">C115</text>
<text x="139" y="152.9">U105</text>
<text x="81" y="156.6">JP105</text>
<text x="85.2" y="166.1">C120</text>
<text x="100.3" y="166.3">C118</text>
<text x="105.6" y="164.9">U102</text>
<text x="110.9" y="164.9">R103</text>
<text x="116.3" y="163.6">D107</text>
<text x="99.8" y="171.6">TP106</text>
<text x="106.5" y="170.3">TP103</text>
<text x="114.5" y="171.6">TP107</text>
<text x="93.8" y="192">R610</text>
<text x="109.2" y="189">JP403</text>
<text x="111.6" y="191.5">JP405</text>
<text x="129.2" y="189">TP203</text>
<text x="135" y="191.7">C603</text>
<text x="140.3" y="191.7">Q601</text>
<text x="145.7" y="191.7">R609</text>
<text x="84.2" y="195.7">R611</text>
<text x="89.5" y="195.7">Q603</text>
<text x="94.9" y="194.3">C602</text>
<text x="104.2" y="193">Q602</text>
<text x="117.4" y="195.4">R603</text>
<text x="122.5" y="193">TP201</text>
<text x="129.7" y="194.3">R602</text>
<text x="79.7" y="206.4">TP101</text>
<text x="127" y="207.7">R601</text>
<text x="63.8" y="212.9">C601</text>
<text x="76.2" y="214.4">R115</text>
<text x="82.4" y="213.1">TP202</text>
<text x="123" y="213.1">R108</text>
<text x="69.5" y="218.4">R112</text>
<text x="123" y="218.4">R107</text>
<text x="68.2" y="223.5">U505</text>
<text x="123" y="223.8">R104</text>
<text x="78.9" y="233.1">R113</text>
<text x="84.2" y="229.1">R114</text>
<text x="84.2" y="235.8">R606</text>
<text x="65.5" y="249.2">R608</text>
<text x="65.5" y="253.2">D101</text>
<text x="97.6" y="254.5">R504</text>
<text x="102.9" y="254.5">R404</text>
<text x="97.6" y="258.5">R505</text>
<text x="102.9" y="258.5">R501</text>
<text x="109.6" y="269.2">R506</text>
<text x="112.3" y="265.2">R405</text>
<text x="115" y="269.2">R507</text>
<text x="117.6" y="265.2">R403</text>
<text x="122.6" y="266.5">JP102</text>
<text x="128.3" y="267.9">C210</text>
<text x="133.7" y="265.2">C201</text>
<text x="108.3" y="273.2">R607</text>
<text x="113.6" y="273.2">R604</text>
<text x="120.3" y="271.9">R605</text>
</g>
</svg>
